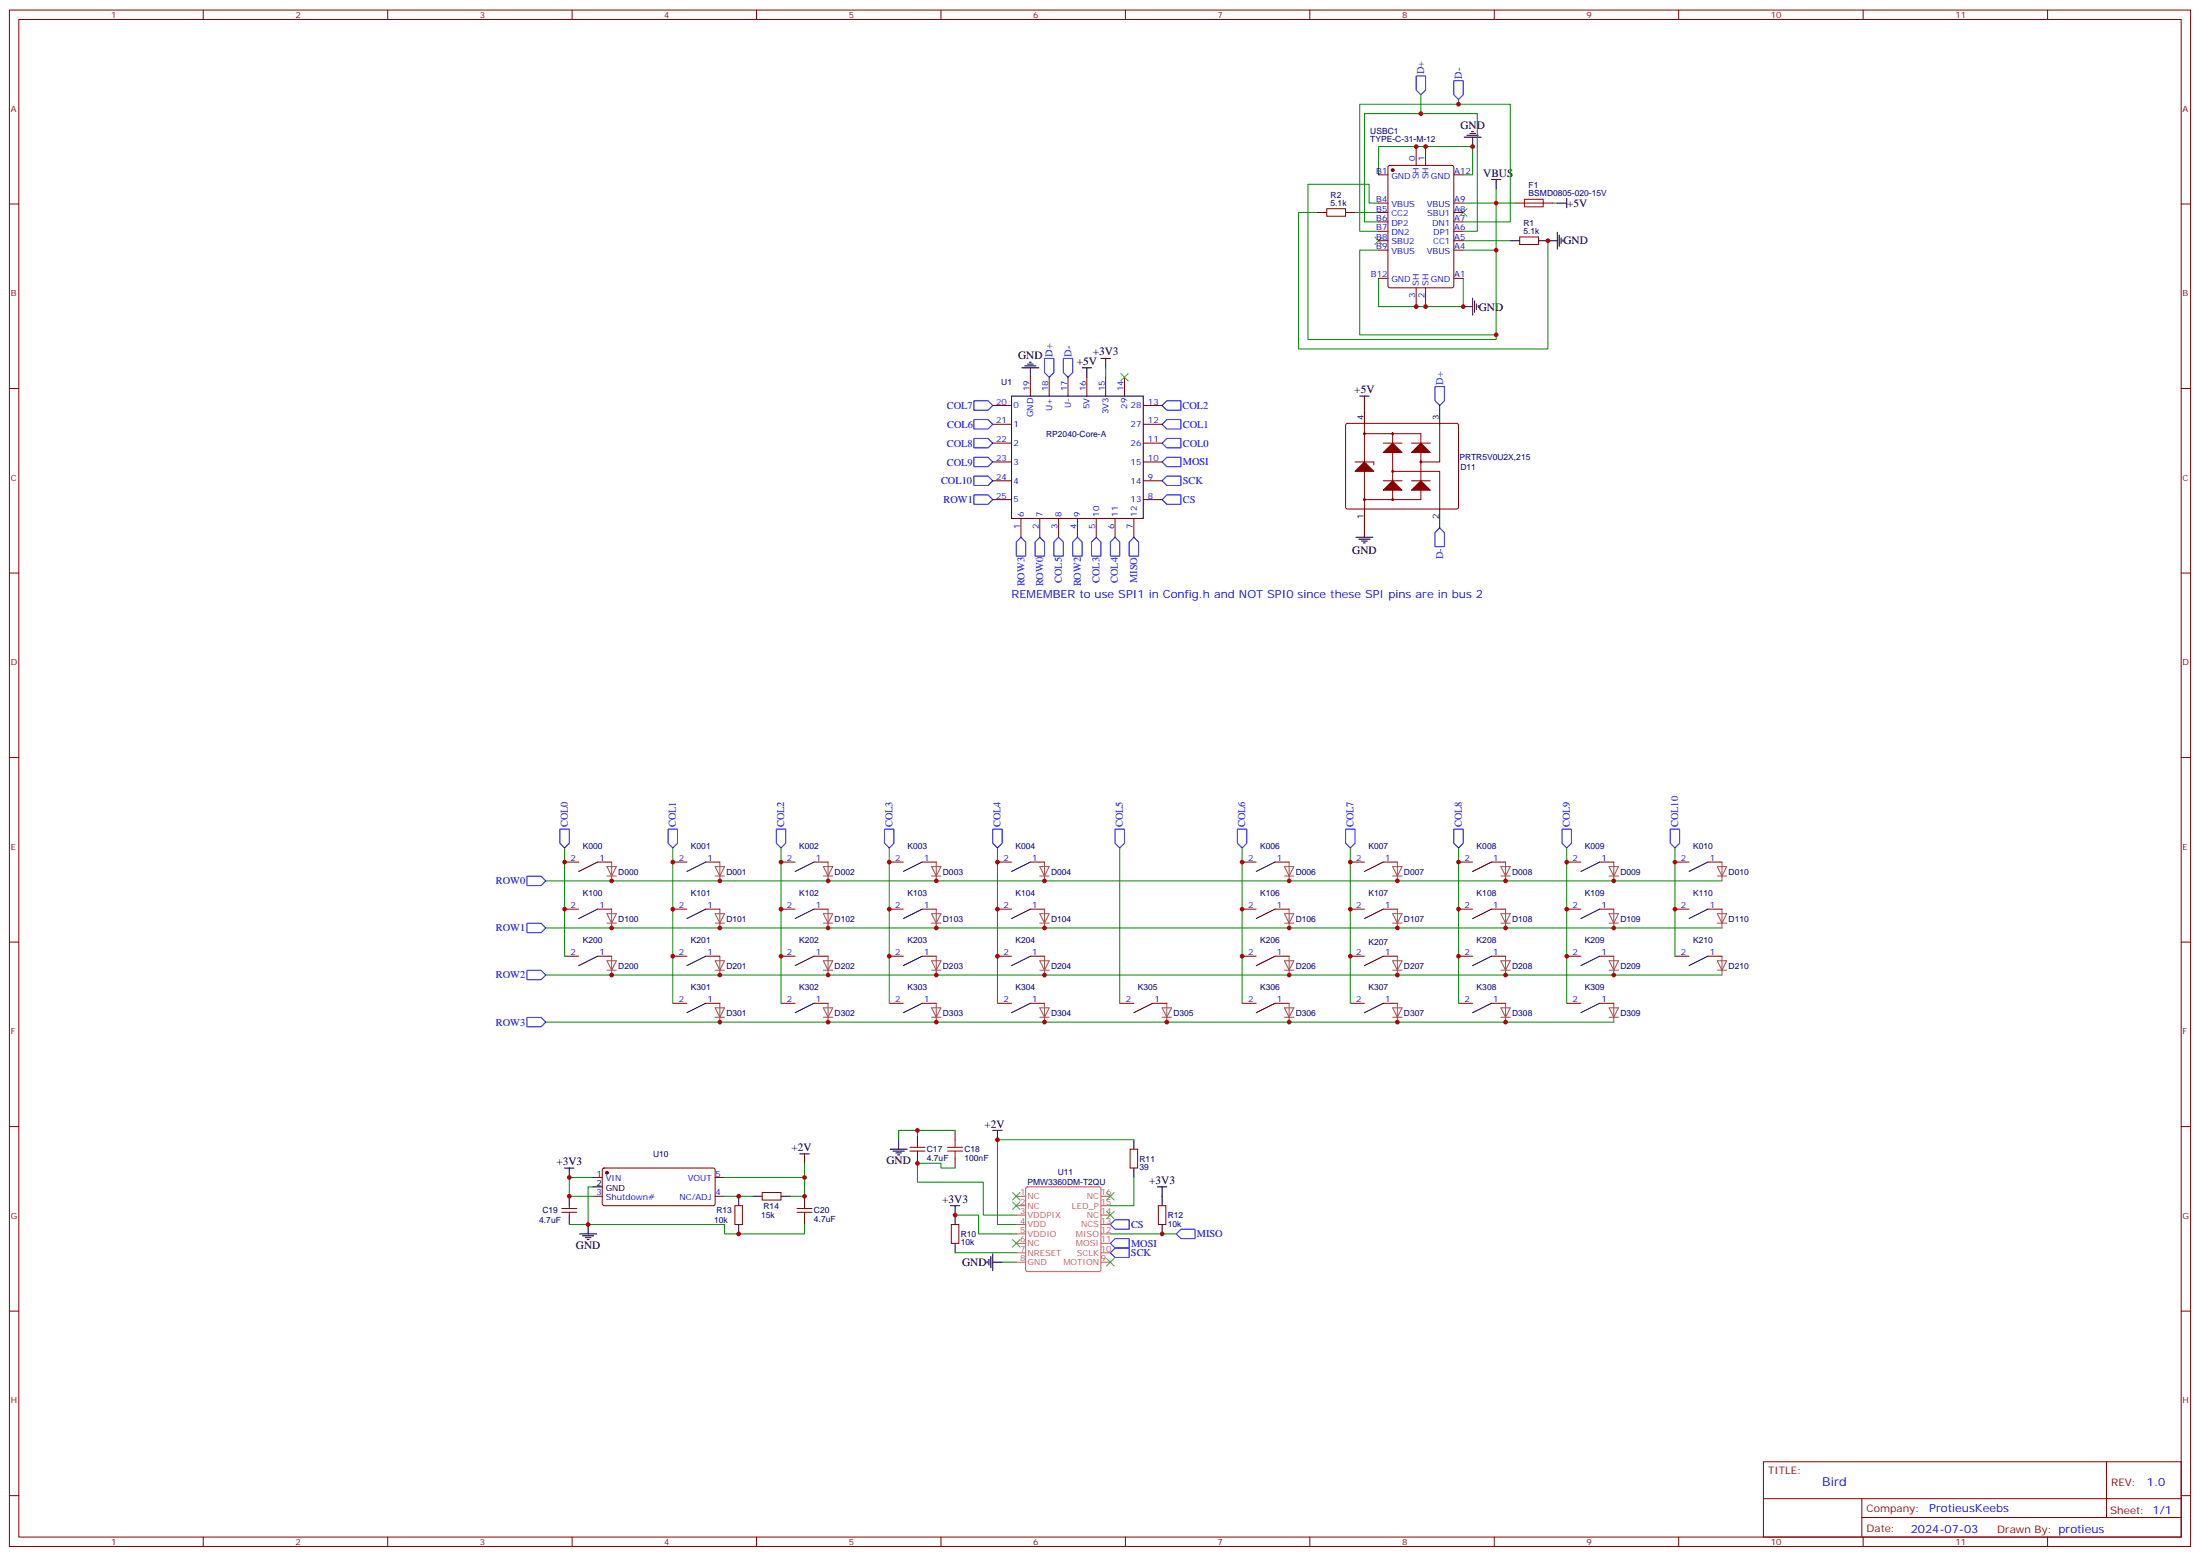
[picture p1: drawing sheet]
<svg xmlns="http://www.w3.org/2000/svg" width="825mm" height="583mm" viewBox="0 0 825 583" stroke-linecap="round" stroke-linejoin="round" font-family="sans-serif">
<g fill="none" stroke="#870000" stroke-width=".37">
<path d="M3.5 3.8h817.8v575.7h-817.8zM7.1 7.3h810.6v568.7h-810.6zM76.2 3.8v3.5M145.3 3.8v3.5M214.5 3.8v3.5M283.6 3.8v3.5M352.8 3.8v3.5M421.9 3.8v3.5M491.1 3.8v3.5M560.2 3.8v3.5M629.4 3.8v3.5M698.5 3.8v3.5"/>
<path d="M767.6 3.8v3.5M3.5 76.4h3.6M817.7 76.4h3.6M3.5 145.6h3.6M817.7 145.6h3.6M3.5 214.7h3.6M817.7 214.7h3.6M3.5 283.9h3.6M817.7 283.9h3.6M3.5 353h3.6M817.7 353h3.6M3.5 422.2h3.6"/>
<path d="M817.7 422.2h3.6M3.5 491.3h3.6M817.7 491.3h3.6M661.1 547.8h156.6v28.2h-156.6zM789.7 547.8v20.9M3.5 560.5h3.6M76.2 576v3.5M145.3 576v3.5M214.5 576v3.5M283.6 576v3.5M352.8 576v3.5M421.9 576v3.5"/>
<path d="M491.1 576v3.5M560.2 576v3.5M629.4 576v3.5M661.1 561.6h156.5M698 568.7h119.6M698 561.6v14.1M698.5 576v3.5M767.6 576v3.5M817.7 560.5h3.6"/>
</g>
<path d="M509.8 148.4h3.5M511.5 148.4v3.5M511.5 197.8v3.5M508.4 201.3h6.3M509.4 202h4.2M510.5 202.7h2.1M511.2 203.4h.7" fill="none" stroke="#000" stroke-width=".37"/>
<path d="M538 144.9h3.5v5.3l-1.7 1.7-1.8-1.7zM539.8 197.8l1.7 1.8v5.3h-3.5v-5.3z" fill="none" stroke="#00f" stroke-width=".37"/>
<path d="M504.7 158.9l.5-.3h40.9l.5 .3 .2 .4v30.7l-.2 .5-.5 .2h-40.9l-.5-.2-.2-.5v-30.7z" fill="#fff" stroke="#870000" stroke-width=".37"/>
<g fill="none" stroke="#000" stroke-width=".37">
<path d="M548.9 51.4h6.4M550 50.7h4.2M551 50h2.2M551.7 49.3h.7M552.1 51.4v3.5M493.9 79.6h3.5M504.5 79.6h3.5M559.2 67.3h3.5M560.9 67.3v3.5M583.8 76.1h3.6M587.4 74.3v3.6M566.2 90.2h3.5"/>
<path d="M576.8 90.2h7M583.8 87v6.4M584.6 88.1v4.2M585.3 89.1v2.2M586 89.9v.7M548.6 114.9h3.5M552.1 111.7v6.4M552.8 112.8v4.2M553.5 113.8v2.2M554.2 114.5v.8M383.1 137.8h6.4M384.2 137.1h4.2"/>
<path d="M385.2 136.4h2.1M385.9 135.7h.7M386.3 137.8v3.6M405.7 137.8h3.5M407.5 137.8v3.6M412.7 134.3h3.6M414.5 134.3v3.5M379.2 148.4h49.4v45.9h-49.4zM511.5 151.9v7.1M539.8 151.9v7.1M511.5 190.7v7.1M539.8 190.7v7.1"/>
<path d="M224 323l-7 3.6M264.6 323l-7.1 3.6M305.2 323l-7.1 3.6M345.7 323l-7 3.6M386.3 323l-7.1 3.6M478 323l-7 3.6M518.6 323l-7.1 3.6M559.2 323l-7.1 3.6M599.7 323l-7 3.6M640.3 323l-7.1 3.6M224 340.7l-7 3.5M224 358.3l-7 3.5"/>
<path d="M264.6 340.7l-7.1 3.5M264.6 358.3l-7.1 3.5M305.2 340.7l-7.1 3.5M305.2 358.3l-7.1 3.5M345.7 340.7l-7 3.5M345.7 358.3l-7 3.5M386.3 340.7l-7.1 3.5M386.3 358.3l-7.1 3.5M478 340.7l-7 3.5M478 358.3l-7 3.5M518.6 340.7l-7.1 3.5M518.6 358.3l-7.1 3.5"/>
<path d="M559.2 340.7l-7.1 3.5M559.2 358.3l-7.1 3.5M599.7 340.7l-7 3.5M599.7 358.3l-7 3.5M640.3 340.7l-7.1 3.5M640.3 358.3l-7.1 3.5M264.6 376l-7.1 3.5M305.2 376l-7.1 3.5M345.7 376l-7 3.5M386.3 376l-7.1 3.5M432.2 376l-7.1 3.5M478 376l-7 3.5"/>
<path d="M518.6 376l-7.1 3.5M559.2 376l-7.1 3.5M599.7 376l-7 3.5M211.7 437.7h3.5M213.4 437.7v3.5M299.9 432.4h3.5M301.6 432.4v3.5M333.7 430.6h6.4M334.8 431.3h4.2M335.8 432h2.2M336.5 432.8h.8M336.9 427.1v3.5"/>
<path d="M344 425.3v3.6M344 432.4v3.5M372.2 423.6h3.5M373.9 423.6v3.5M425.1 427.1v3.5M425.1 437.7v3.5M213.4 448.3v3.5M213.4 455.3v3.6M220.5 458.9v3.5M222.2 444.7h3.6M276.9 448.3v3.5M276.9 458.9v3.5"/>
<path d="M282.2 448.3h3.6M292.8 448.3h3.5M301.6 448.3v3.5M301.6 455.3v3.6M356.3 451.8h3.5M358.1 451.8v7.1M433.9 444.7h3.5M435.7 444.7v7.1M435.7 458.9v3.5M217.3 462.4h6.4M218.4 463.1h4.2M219.4 463.8h2.1"/>
<path d="M220.1 464.5h.7M358.1 465.9v3.5M370.1 472.6v.7M370.8 471.9v2.1M371.5 470.9v4.2M372.2 473h3.5M372.2 469.8v6.3"/>
</g>
<g fill="#870000" stroke="#870000" stroke-width=".37">
<path d="M508 176.6l3.5-3.5 3.6 3.5z"/>
<path d="M518.6 183.7l3.5-3.5 3.5 3.5z"/>
<path d="M518.6 169.6l3.5-3.5 3.5 3.5z"/>
<path d="M532.7 180.2l3.5 3.5h-7z"/>
<path d="M532.7 166.1l3.5 3.5h-7z"/>
<circle cx="522.1" cy="63.7" r=".53"/>
<circle cx="227.5" cy="439.5" r=".53"/>
</g>
<g fill="none" stroke="#870000" stroke-width=".37">
<path d="M530.9 54.9v7.1M534.5 54.9v7.1M497.4 78.2h7.1v2.8h-7.1zM516.8 76.1h3.5M516.8 65.5h3.5M516.8 79.6h3.5M520.6 62.2l.5-.2h23.2l.7 .4v44.7l-.4 .7h-23.5l-.7-.4-.1-44.7zM545 76.1h3.6M545 65.5h3.6M545 79.6h3.6M568 76.1h14.1M516.8 83.1h3.5"/>
<path d="M516.8 86.7h3.5M516.8 90.2h3.5M516.8 93.7h3.5M545 83.1h3.6M545 86.7h3.6M545 90.2h3.6M545 93.7h3.6M569.7 88.8h7.1v2.8h-7.1zM516.8 104.3h3.5M530.9 107.8v7.1M534.5 107.8v7.1M545 104.3h3.6"/>
<path d="M372.2 159h7M372.2 151.9h7M386.3 141.4v7M393.3 141.4v7M400.4 141.4v7M407.5 141.4v7M414.5 141.4v7M421.6 141.4v7M428.6 159h7.1M428.6 151.9h7.1M511.5 159v31.7M539.8 159v14.1h-7.1"/>
<path d="M372.2 173.1h7M372.2 166.1h7M428.6 173.1h7.1M428.6 166.1h7.1M508 173.1h7.1v1.1M511.5 162.5h21.2v24.7h-21.2M518.6 166.1h7M522.1 176.6h17.7v14.1M522.1 162.5v24.7M529.2 166.1h7M372.2 180.2h7M372.2 187.2h7"/>
<path d="M382.8 194.3v7M389.8 194.3v7M396.9 194.3v7M403.9 194.3v7M411 194.3v7M418 194.3v7M425.1 194.3v7M428.6 180.2h7.1M428.6 187.2h7.1M518.6 180.2h7M529.2 180.2h7M211.7 323h5.3"/>
<path d="M224 323h5.3M252.2 323h5.3M264.6 323h5.3M292.8 323h5.3M305.2 323h5.2M333.4 323h5.3M345.7 323h5.3M373.9 323h5.3M386.3 323h5.3M465.7 323h5.3M478 323h5.3M506.2 323h5.3"/>
<path d="M518.6 323h5.3M546.8 323h5.3M559.2 323h5.2M587.4 323h5.3M599.7 323h5.3M627.9 323h5.3M640.3 323h5.3M211.7 340.7h5.3M211.7 358.3h5.3M224 340.7h5.3M224 358.3h5.3M252.2 340.7h5.3"/>
<path d="M252.2 358.3h5.3M264.6 340.7h5.3M264.6 358.3h5.3M292.8 340.7h5.3M292.8 358.3h5.3M305.2 340.7h5.2M305.2 358.3h5.2M333.4 340.7h5.3M333.4 358.3h5.3M345.7 340.7h5.3M345.7 358.3h5.3M373.9 340.7h5.3"/>
<path d="M373.9 358.3h5.3M386.3 340.7h5.3M386.3 358.3h5.3M465.7 340.7h5.3M465.7 358.3h5.3M478 340.7h5.3M478 358.3h5.3M506.2 340.7h5.3M506.2 358.3h5.3M518.6 340.7h5.3M518.6 358.3h5.3M546.8 340.7h5.3"/>
<path d="M546.8 358.3h5.3M559.2 340.7h5.2M559.2 358.3h5.2M587.4 340.7h5.3M587.4 358.3h5.3M599.7 340.7h5.3M599.7 358.3h5.3M627.9 340.7h5.3M627.9 358.3h5.3M640.3 340.7h5.3M640.3 358.3h5.3M252.2 376h5.3"/>
<path d="M264.6 376h5.3M292.8 376h5.3M305.2 376h5.2M333.4 376h5.3M345.7 376h5.3M373.9 376h5.3M386.3 376h5.3M419.8 376h5.3M432.2 376h5.2M465.7 376h5.3M478 376h5.3M506.2 376h5.3"/>
<path d="M518.6 376h5.3M546.8 376h5.3M559.2 376h5.2M587.4 376h5.3M599.7 376h5.3M226 437.9l.5-.2h41.2l.4 .7-.1 13-.6 .4-41.2-.1-.4-.6v-12.7zM341.1 431.3h5.7M341.1 429.9h5.7M344 428.9v1M344 431.3v1.1M358.1 423.6v3.5M358.1 434.2v3.5"/>
<path d="M423.7 430.6h2.8v7.1h-2.8zM210.6 454.3h5.7M210.6 452.9h5.7M213.4 451.8v1.1M213.4 454.3v1M222.2 441.2h3.6M222.2 448.3h3.6M268.1 441.2h3.5M268.1 448.3h3.5M275.5 451.8h2.8v7.1h-2.8zM285.8 446.9h7v2.8h-7zM298.8 454.3h5.6"/>
<path d="M298.8 452.9h5.6M301.6 451.8v1.1M301.6 454.3v1M356.7 458.9h2.8v7h-2.8zM434.3 451.8h2.8v7.1h-2.8z"/>
<circle cx="511.5" cy="162.5" r=".35"/>
<circle cx="522.1" cy="176.6" r=".35"/>
<circle cx="522.1" cy="162.5" r=".35"/>
<circle cx="532.7" cy="173.1" r=".35"/>
<circle cx="511.5" cy="187.2" r=".35"/>
<circle cx="522.1" cy="187.2" r=".35"/>
</g>
<g fill="none" stroke="#008700" stroke-width=".37">
<path d="M532.7 35.5v7.1M546.8 37.3v1.8M493.9 79.6h-7.1v51.2h93.5v-40.6M508 79.6h8.8M516.8 76.1h-3.5v-7.1h-22.9v58.2h70.5v-1.7M516.8 65.5v-10.6h35.3v10.6h-3.5M548.6 76.1h19.4M560.9 70.8v22.9h-12.3M582.1 76.1h1.7M516.8 93.7h-7v31.8h51.1v-31.8M516.8 83.1h-5.3v-40.5h42.4v44.1h-5.3M548.6 83.1h17.6v-44h-56.4v47.6h7"/>
<path d="M548.6 90.2h17.6M516.8 104.3v10.6h31.8v-10.6M414.5 137.8v3.6M211.7 317.7v40.6M252.2 317.7v58.3M292.8 317.7v58.3M333.4 317.7v58.3M373.9 317.7v58.3M419.8 317.7v58.3M465.7 317.7v58.3M506.2 317.7v58.3M546.8 317.7v58.3"/>
<path d="M587.4 317.7v58.3M627.9 317.7v40.6M204.6 330.1h441M204.6 347.7h441M204.6 365.4h441M204.6 383h400.4M301.6 435.9v5.3M344 423.6h-7.1v3.5M358.1 437.7h-5.3v-1.8h-8.8v7.1h24.7v12.3h12.3M358.1 423.6h-14.1v1.7M425.1 427.1h-51.2v31.8h7.1M220.5 458.9h51.1v3.5h30v-3.5"/>
<path d="M222.2 441.2h-8.8v7.1h8.8M222.2 444.7h-1.7v14.2h-7.1M271.6 448.3h10.6M271.6 441.2h30v7.1h-5.3M358.1 455.3h8.8v7.1h14.1M425.1 441.2v10.6h-8.8M358.1 469.4h22.9M375.7 473h5.3M416.3 462.4h24.7"/>
</g>
<g fill="none" stroke="#00f" stroke-width=".37">
<path d="M530.9 28.5h3.6v5.3l-1.8 1.7-1.8-1.7zM545 30.2h3.6v5.3l-1.8 1.8-1.8-1.8zM391.6 134.3h3.5v5.3l-1.8 1.8-1.7-1.8zM398.6 134.3h3.6v5.3l-1.8 1.8-1.8-1.8zM365.1 150.2h5.3l1.8 1.7-1.8 1.8h-5.3zM365.1 157.2h5.3l1.8 1.8-1.8 1.8h-5.3zM435.7 159l1.7-1.8h5.3v3.6h-5.3zM435.7 151.9l1.7-1.7h5.3v3.5h-5.3zM365.1 178.4h5.3l1.8 1.8-1.8 1.7h-5.3zM365.1 171.3h5.3l1.8 1.8-1.8 1.8h-5.3zM365.1 164.3h5.3l1.8 1.8-1.8 1.7h-5.3zM435.7 173.1l1.7-1.8h5.3v3.6h-5.3z"/>
<path d="M437.4 164.3h5.3v3.5h-5.3l-1.7-1.7zM437.4 178.4h5.3v3.5h-5.3l-1.7-1.7zM365.1 185.5h5.3l1.8 1.7-1.8 1.8h-5.3zM435.7 187.2l1.7-1.7h5.3v3.5h-5.3zM381 203.1l1.8-1.8 1.7 1.8v5.3h-3.5zM389.8 201.3l1.8 1.8v5.3h-3.5v-5.3zM396.9 201.3l1.7 1.8v5.3h-3.5v-5.3zM402.2 203.1l1.7-1.8 1.8 1.8v5.3h-3.5zM411 201.3l1.7 1.8v5.3h-3.5v-5.3zM416.3 203.1l1.7-1.8 1.8 1.8v5.3h-3.5zM425.1 201.3l1.8 1.8v5.3h-3.6v-5.3zM209.9 310.7h3.5v5.3l-1.7 1.7-1.8-1.7z"/>
<path d="M250.5 310.7h3.5v5.3l-1.8 1.7-1.7-1.7zM291 310.7h3.6v5.3l-1.8 1.7-1.8-1.7zM331.6 310.7h3.5v5.3l-1.7 1.7-1.8-1.7zM372.2 310.7h3.5v5.3l-1.8 1.7-1.7-1.7zM418 310.7h3.6v5.3l-1.8 1.7-1.8-1.7zM463.9 310.7h3.5v5.3l-1.7 1.7-1.8-1.7zM504.5 310.7h3.5v5.3l-1.8 1.7-1.7-1.7zM545 310.7h3.6v5.3l-1.8 1.7-1.8-1.7zM585.6 310.7h3.5v5.3l-1.7 1.7-1.8-1.7zM626.2 310.7h3.5v5.3l-1.8 1.7-1.7-1.7zM197.6 328.3h5.2l1.8 1.8-1.8 1.8h-5.2zM197.6 346h5.2l1.8 1.7-1.8 1.8h-5.2z"/>
<path d="M197.6 363.6h5.2l1.8 1.8-1.8 1.7h-5.2zM197.6 381.2h5.2l1.8 1.8-1.8 1.8h-5.2zM416.3 458.9l1.7-1.8h5.3v3.5h-5.3zM416.3 469.4l1.7-1.7h5.3v3.5h-5.3zM416.3 465.9l1.7-1.8h5.3v3.6h-5.3zM441 462.4l1.7-1.8h5.3v3.5h-5.3z"/>
</g>
<g fill="none" stroke="#3c3" stroke-width=".37">
<path d="M547.2 78.2l2.8 2.8M550 78.2l-2.8 2.8M515.4 88.8l2.8 2.8M518.2 88.8l-2.8 2.8M420.2 139.9l2.8 2.9M423 139.9l-2.8 2.9M379.6 446.9l2.8 2.8M379.6 450.4l2.8 2.8M382.4 446.9l-2.8 2.8M382.4 450.4l-2.8 2.8M414.9 453.9l2.8 2.8M414.9 446.9l2.8 2.8"/>
<path d="M417.7 453.9l-2.8 2.8M417.7 446.9l-2.8 2.8M379.6 464.5l2.8 2.8M382.4 464.5l-2.8 2.8M414.9 471.6l2.8 2.8M417.7 471.6l-2.8 2.8"/>
</g>
<path d="M571.5 74.7h7.1v2.8h-7.1zM355.2 431.3h5.7M355.2 429.9h5.7M358.1 427.1v2.8M358.1 431.3v2.9" fill="none" stroke="#a10000" stroke-width=".37"/>
<g fill="none" stroke="#d64f54" stroke-width=".37">
<path d="M381 448.3h3.5M381 451.8h3.5M381 455.3h3.5M381 458.9h3.5M384.8 445l.4-.3h26.8l.5 .3 .2 .5v30.3l-.2 .5-.5 .2h-26.8l-.5-.2-.2-.5v-30.3zM412.7 448.3h3.6M412.7 451.8h3.6M412.7 455.3h3.6M412.7 458.9h3.6M381 462.4h3.5M381 465.9h3.5M381 469.4h3.5"/>
<path d="M381 473h3.5M412.7 462.4h3.6M412.7 465.9h3.6M412.7 469.4h3.6M412.7 473h3.6"/>
</g>
<g fill="none" stroke="#a64a4a" stroke-width=".37">
<path d="M227.5 328.3h3.6M227.5 324.7h3.6l-1.8 3.6zM229.3 323v3.5M229.3 326.6v3.5M268.1 328.3h3.5M268.1 324.7h3.5l-1.7 3.6zM269.9 323v3.5M269.9 326.6v3.5M308.7 328.3h3.5M308.7 324.7h3.5l-1.8 3.6zM310.4 323v3.5M310.4 326.6v3.5"/>
<path d="M349.2 328.3h3.6M349.2 324.7h3.6l-1.8 3.6zM351 323v3.5M351 326.6v3.5M389.8 328.3h3.5M389.8 324.7h3.5l-1.7 3.6zM391.6 323v3.5M391.6 326.6v3.5M481.5 328.3h3.6M481.5 324.7h3.6l-1.8 3.6zM483.3 323v3.5M483.3 326.6v3.5"/>
<path d="M522.1 328.3h3.5M522.1 324.7h3.5l-1.7 3.6zM523.9 323v3.5M523.9 326.6v3.5M562.7 328.3h3.5M562.7 324.7h3.5l-1.8 3.6zM564.4 323v3.5M564.4 326.6v3.5M603.2 324.7h3.6l-1.8 3.6zM603.2 328.3h3.6M605 323v3.5M605 326.6v3.5"/>
<path d="M643.8 328.3h3.5M643.8 324.7h3.5l-1.7 3.6zM645.6 323v3.5M645.6 326.6v3.5M227.5 342.4h3.6l-1.8 3.5zM227.5 345.9h3.6M229.3 340.7v3.4M229.3 344.3v3.4M229.3 358.3v3.5M268.1 345.9h3.5M268.1 342.4h3.5l-1.7 3.5zM269.9 340.7v3.4"/>
<path d="M269.9 344.3v3.4M269.9 358.3v3.5M308.7 345.9h3.5M308.7 342.4h3.5l-1.8 3.5zM310.4 340.7v3.4M310.4 344.3v3.4M310.4 358.3v3.5M349.2 345.9h3.6M349.2 342.4h3.6l-1.8 3.5zM351 340.7v3.4M351 344.3v3.4M351 358.3v3.5"/>
<path d="M389.8 345.9h3.5M389.8 342.4h3.5l-1.7 3.5zM391.6 340.7v3.4M391.6 344.3v3.4M391.6 358.3v3.5M481.5 345.9h3.6M481.5 342.4h3.6l-1.8 3.5zM483.3 340.7v3.4M483.3 344.3v3.4M483.3 358.3v3.5M522.1 345.9h3.5M522.1 342.4h3.5l-1.7 3.5z"/>
<path d="M523.9 340.7v3.4M523.9 344.3v3.4M523.9 358.3v3.5M562.7 345.9h3.5M562.7 342.4h3.5l-1.8 3.5zM564.4 340.7v3.4M564.4 344.3v3.4M564.4 358.3v3.5M603.2 345.9h3.6M603.2 342.4h3.6l-1.8 3.5zM605 340.7v3.4M605 344.3v3.4"/>
<path d="M605 358.3v3.5M643.8 345.9h3.5M643.8 342.4h3.5l-1.7 3.5zM645.6 340.7v3.4M645.6 344.3v3.4M645.6 358.3v3.5M227.5 360h3.6l-1.8 3.6zM227.5 363.6h3.6M229.3 361.9v3.5M268.1 377.7h3.5l-1.7 3.5zM268.1 363.6h3.5M268.1 360h3.5l-1.7 3.6z"/>
<path d="M269.9 361.9v3.5M269.9 376v3.4M269.9 379.5v3.5M308.7 377.7h3.5l-1.8 3.5zM308.7 363.6h3.5M308.7 360h3.5l-1.8 3.6zM310.4 361.9v3.5M310.4 376v3.4M310.4 379.5v3.5M349.2 377.7h3.6l-1.8 3.5zM349.2 363.6h3.6M349.2 360h3.6l-1.8 3.6z"/>
<path d="M351 361.9v3.5M351 376v3.4M351 379.5v3.5M389.8 377.7h3.5l-1.7 3.5zM389.8 363.6h3.5M389.8 360h3.5l-1.7 3.6zM391.6 361.9v3.5M391.6 376v3.4M391.6 379.5v3.5M435.7 377.7h3.5l-1.8 3.5zM437.4 376v3.4M437.4 379.5v3.5"/>
<path d="M481.5 377.7h3.6l-1.8 3.5zM481.5 363.6h3.6M481.5 360h3.6l-1.8 3.6zM483.3 361.9v3.5M483.3 376v3.4M483.3 379.5v3.5M522.1 377.7h3.5l-1.7 3.5zM522.1 363.6h3.5M522.1 360h3.5l-1.7 3.6zM523.9 361.9v3.5M523.9 376v3.4M523.9 379.5v3.5"/>
<path d="M562.7 377.7h3.5l-1.8 3.5zM562.7 363.6h3.5M562.7 360h3.5l-1.8 3.6zM564.4 361.9v3.5M564.4 376v3.4M564.4 379.5v3.5M603.2 377.7h3.6l-1.8 3.5zM603.2 363.6h3.6M603.2 360h3.6l-1.8 3.6zM605 361.9v3.5M605 376v3.4M605 379.5v3.5"/>
<path d="M643.8 363.6h3.5M643.8 360h3.5l-1.7 3.6zM645.6 361.9v3.5M268.1 381.2h3.5M308.7 381.2h3.5M349.2 381.2h3.6M389.8 381.2h3.5M435.7 381.2h3.5M481.5 381.2h3.6M522.1 381.2h3.5M562.7 381.2h3.5M603.2 381.2h3.6"/>
</g>
<g fill="#c00">
<circle cx="580.3" cy="90.2" r=".88"/>
<circle cx="534.5" cy="114.9" r=".88"/>
<circle cx="548.6" cy="114.9" r=".88"/>
<circle cx="530.9" cy="114.9" r=".88"/>
<circle cx="560.9" cy="125.5" r=".88"/>
<circle cx="560.9" cy="93.7" r=".88"/>
<circle cx="530.9" cy="54.9" r=".88"/>
<circle cx="552.1" cy="54.9" r=".88"/>
<circle cx="534.5" cy="54.9" r=".88"/>
<circle cx="560.9" cy="76.1" r=".88"/>
<circle cx="546.8" cy="39.1" r=".88"/>
<circle cx="532.7" cy="42.6" r=".88"/>
<circle cx="435.7" cy="462.4" r=".88"/>
<circle cx="358.1" cy="455.3" r=".88"/>
<circle cx="373.9" cy="427.1" r=".88"/>
<circle cx="344" cy="435.9" r=".88"/>
<circle cx="344" cy="423.6" r=".88"/>
<circle cx="213.4" cy="448.3" r=".88"/>
<circle cx="213.4" cy="441.2" r=".88"/>
<circle cx="220.5" cy="458.9" r=".88"/>
<circle cx="276.9" cy="462.4" r=".88"/>
<circle cx="276.9" cy="448.3" r=".88"/>
<circle cx="301.6" cy="448.3" r=".88"/>
<circle cx="301.6" cy="441.2" r=".88"/>
<circle cx="211.7" cy="323" r=".88"/>
<circle cx="211.7" cy="340.7" r=".88"/>
<circle cx="252.2" cy="323" r=".88"/>
<circle cx="252.2" cy="340.7" r=".88"/>
<circle cx="252.2" cy="358.3" r=".88"/>
<circle cx="292.8" cy="323" r=".88"/>
<circle cx="292.8" cy="340.7" r=".88"/>
<circle cx="292.8" cy="358.3" r=".88"/>
<circle cx="333.4" cy="323" r=".88"/>
<circle cx="333.4" cy="340.7" r=".88"/>
<circle cx="333.4" cy="358.3" r=".88"/>
<circle cx="373.9" cy="323" r=".88"/>
<circle cx="373.9" cy="340.7" r=".88"/>
<circle cx="373.9" cy="358.3" r=".88"/>
<circle cx="465.7" cy="323" r=".88"/>
<circle cx="465.7" cy="340.7" r=".88"/>
<circle cx="465.7" cy="358.3" r=".88"/>
<circle cx="506.2" cy="323" r=".88"/>
<circle cx="506.2" cy="340.7" r=".88"/>
<circle cx="506.2" cy="358.3" r=".88"/>
<circle cx="546.8" cy="323" r=".88"/>
<circle cx="546.8" cy="340.7" r=".88"/>
<circle cx="546.8" cy="358.3" r=".88"/>
<circle cx="587.4" cy="323" r=".88"/>
<circle cx="587.4" cy="340.7" r=".88"/>
<circle cx="587.4" cy="358.3" r=".88"/>
<circle cx="627.9" cy="323" r=".88"/>
<circle cx="627.9" cy="340.7" r=".88"/>
<circle cx="605" cy="330.1" r=".88"/>
<circle cx="523.9" cy="330.1" r=".88"/>
<circle cx="564.4" cy="330.1" r=".88"/>
<circle cx="391.6" cy="330.1" r=".88"/>
<circle cx="483.3" cy="330.1" r=".88"/>
<circle cx="310.4" cy="330.1" r=".88"/>
<circle cx="351" cy="330.1" r=".88"/>
<circle cx="269.9" cy="330.1" r=".88"/>
<circle cx="229.3" cy="330.1" r=".88"/>
<circle cx="229.3" cy="347.7" r=".88"/>
<circle cx="269.9" cy="347.7" r=".88"/>
<circle cx="310.4" cy="347.7" r=".88"/>
<circle cx="483.3" cy="347.7" r=".88"/>
<circle cx="391.6" cy="347.7" r=".88"/>
<circle cx="564.4" cy="347.7" r=".88"/>
<circle cx="523.9" cy="347.7" r=".88"/>
<circle cx="605" cy="347.7" r=".88"/>
<circle cx="351" cy="347.7" r=".88"/>
<circle cx="229.3" cy="365.4" r=".88"/>
<circle cx="269.9" cy="365.4" r=".88"/>
<circle cx="310.4" cy="365.4" r=".88"/>
<circle cx="483.3" cy="365.4" r=".88"/>
<circle cx="391.6" cy="365.4" r=".88"/>
<circle cx="564.4" cy="365.4" r=".88"/>
<circle cx="523.9" cy="365.4" r=".88"/>
<circle cx="605" cy="365.4" r=".88"/>
<circle cx="351" cy="365.4" r=".88"/>
<circle cx="564.4" cy="383" r=".88"/>
<circle cx="483.3" cy="383" r=".88"/>
<circle cx="310.4" cy="383" r=".88"/>
<circle cx="391.6" cy="383" r=".88"/>
<circle cx="269.9" cy="383" r=".88"/>
<circle cx="351" cy="383" r=".88"/>
<circle cx="523.9" cy="383" r=".88"/>
<circle cx="437.4" cy="383" r=".88"/>
</g>
<text font-size="4.6" fill="#00f" x="683.2" y="556.8">Bird</text>
<g font-size="4.2">
<text x="547.5" y="48.3">GND</text>
<text x="556.1" y="66.2">VBUS</text>
<text x="587.6" y="77.6">+5V</text>
<text x="586.1" y="91.6">GND</text>
<text x="554.4" y="116.4">GND</text>
<text x="381.7" y="134.7">GND</text>
<text x="403.7" y="136.8">+5V</text>
<text x="409.7" y="133.2">+3V3</text>
<text x="507.7" y="147.4">+5V</text>
<text x="506.9" y="207.4">GND</text>
<text x="369.1" y="422.5">+2V</text>
<text x="296.8" y="431.3">+2V</text>
<text x="208.6" y="436.6">+3V3</text>
<text x="332.3" y="436.3">GND</text>
<text x="430.8" y="443.7">+3V3</text>
<text x="353.2" y="450.7">+3V3</text>
<text x="215.9" y="468">GND</text>
<text x="360.7" y="474.4">GND</text>
</g>
<g font-size="4.2" fill="#00f">
<text x="379.2" y="224.3">REMEMBER to use SPI1 in Config.h and NOT SPI0 since these SPI pins are in bus 2</text>
<text x="804.9" y="557">1.0</text>
<text x="723.3" y="566.6">ProtieusKeebs</text>
<text x="716.4" y="574.4">2024-07-03</text>
</g>
<g font-size="3.9" fill="#00f">
<text x="534" y="27.8" transform="rotate(-90 534 27.8)">D+</text>
<text x="548.1" y="29.5" transform="rotate(-90 548.1 29.5)">D-</text>
<text x="394.6" y="133.6" transform="rotate(-90 394.6 133.6)">D+</text>
<text x="401.7" y="133.6" transform="rotate(-90 401.7 133.6)">D-</text>
<text x="541" y="144.2" transform="rotate(-90 541 144.2)">D+</text>
<text x="355" y="153.3">COL7</text>
<text x="443.3" y="153.2">COL2</text>
<text x="355.1" y="160.3">COL6</text>
<text x="443.4" y="160.4">COL1</text>
<text x="355" y="167.4">COL8</text>
<text x="443.4" y="167.4">COL0</text>
<text x="355" y="174.5">COL9</text>
<text x="443.4" y="174.2">MOSI</text>
<text x="352.8" y="181.4">COL10</text>
<text x="443.4" y="181.2">SCK</text>
<text x="353.8" y="188.5">ROW1</text>
<text x="443.4" y="188.4">CS</text>
<text x="541" y="209.5" transform="rotate(-90 541 209.5)">D-</text>
<text x="384" y="219.7" transform="rotate(-90 384 219.7)">ROW3</text>
<text x="391.1" y="219.8" transform="rotate(-90 391.1 219.8)">ROW0</text>
<text x="398" y="218.5" transform="rotate(-90 398 218.5)">COL5</text>
<text x="405.2" y="219.7" transform="rotate(-90 405.2 219.7)">ROW2</text>
<text x="412.2" y="218.5" transform="rotate(-90 412.2 218.5)">COL3</text>
<text x="419.1" y="218.5" transform="rotate(-90 419.1 218.5)">COL4</text>
<text x="426.4" y="218.5" transform="rotate(-90 426.4 218.5)">MISO</text>
<text x="212.9" y="310" transform="rotate(-90 212.9 310)">COL0</text>
<text x="253.4" y="310" transform="rotate(-90 253.4 310)">COL1</text>
<text x="294" y="310" transform="rotate(-90 294 310)">COL2</text>
<text x="334.6" y="310" transform="rotate(-90 334.6 310)">COL3</text>
<text x="375.1" y="310" transform="rotate(-90 375.1 310)">COL4</text>
<text x="421" y="310" transform="rotate(-90 421 310)">COL5</text>
<text x="466.9" y="310" transform="rotate(-90 466.9 310)">COL6</text>
<text x="507.4" y="310" transform="rotate(-90 507.4 310)">COL7</text>
<text x="548" y="310" transform="rotate(-90 548 310)">COL8</text>
<text x="588.6" y="310" transform="rotate(-90 588.6 310)">COL9</text>
<text x="629.1" y="310" transform="rotate(-90 629.1 310)">COL10</text>
<text x="185.9" y="331.3">ROW0</text>
<text x="185.9" y="349">ROW1</text>
<text x="185.9" y="366.6">ROW2</text>
<text x="185.9" y="384.3">ROW3</text>
<text x="424" y="460.2">CS</text>
<text x="424" y="467.2">MOSI</text>
<text x="448.7" y="463.7">MISO</text>
<text x="424" y="470.7">SCK</text>
</g>
<g font-size="3.9" fill="#800">
<text x="662.9" y="552.3">TITLE:</text>
<text x="791.5" y="557">REV:</text>
<text x="699.8" y="566.5">Company:</text>
<text x="791.1" y="567.2">Sheet: 1/1</text>
<text x="699.8" y="574.2">Date:</text>
<text x="748.8" y="574.3">Drawn By: protieus</text>
</g>
<g font-size="3.2" fill="#800">
<text x="41.6" y="6.8">1</text>
<text x="110.8" y="6.8">2</text>
<text x="179.9" y="6.8">3</text>
<text x="249.1" y="6.8">4</text>
<text x="318.2" y="6.8">5</text>
<text x="387.3" y="6.8">6</text>
<text x="456.5" y="6.8">7</text>
<text x="525.6" y="6.8">8</text>
<text x="594.8" y="6.8">9</text>
<text x="663.9" y="6.8">10</text>
<text x="733.1" y="6.8">11</text>
<text x="4.1" y="41.9">A</text>
<text x="818.3" y="41.9">A</text>
<text x="4.1" y="111">B</text>
<text x="818.3" y="111">B</text>
<text x="4.1" y="180.2">C</text>
<text x="818.3" y="180.2">C</text>
<text x="4.1" y="249.3">D</text>
<text x="818.3" y="249.3">D</text>
<text x="4.1" y="318.5">E</text>
<text x="818.3" y="318.5">E</text>
<text x="4.1" y="387.6">F</text>
<text x="818.3" y="387.6">F</text>
<text x="4.1" y="456.7">G</text>
<text x="818.3" y="456.7">G</text>
<text x="4.1" y="525.9">H</text>
<text x="818.3" y="525.9">H</text>
<text x="41.6" y="579">1</text>
<text x="110.8" y="579">2</text>
<text x="179.9" y="579">3</text>
<text x="249.1" y="579">4</text>
<text x="318.2" y="579">5</text>
<text x="387.3" y="579">6</text>
<text x="456.5" y="579">7</text>
<text x="525.6" y="579">8</text>
<text x="594.8" y="579">9</text>
<text x="663.9" y="579">10</text>
<text x="733.1" y="579">11</text>
</g>
<g font-size="3.2" fill="#000080">
<text x="513.7" y="53.2">TYPE-C-31-M-12</text>
<text x="513.7" y="50.1">USBC1</text>
<text x="573.1" y="70.4">F1</text>
<text x="498.8" y="77.2">5.1k</text>
<text x="498.8" y="74.1">R2</text>
<text x="573.1" y="73.6">BSMD0805-020-15V</text>
<text x="571.2" y="87.7">5.1k</text>
<text x="571.2" y="84.7">R1</text>
<text x="375.4" y="144.3">U1</text>
<text x="392.2" y="163.7">RP2040-Core-A</text>
<text x="547.1" y="172.5">PRTR5V0U2X,215</text>
<text x="547.5" y="176">D11</text>
<text x="218.5" y="318.2">K000</text>
<text x="259" y="318.2">K001</text>
<text x="299.6" y="318.2">K002</text>
<text x="340.2" y="318.2">K003</text>
<text x="380.7" y="318.2">K004</text>
<text x="472.5" y="318.2">K006</text>
<text x="513" y="318.2">K007</text>
<text x="553.6" y="318.2">K008</text>
<text x="594.2" y="318.2">K009</text>
<text x="634.7" y="318.2">K010</text>
<text x="231.8" y="327.7">D000</text>
<text x="272.3" y="327.7">D001</text>
<text x="312.9" y="327.7">D002</text>
<text x="353.5" y="327.7">D003</text>
<text x="394.1" y="327.7">D004</text>
<text x="485.8" y="327.7">D006</text>
<text x="526.3" y="327.7">D007</text>
<text x="566.9" y="327.7">D008</text>
<text x="607.5" y="327.7">D009</text>
<text x="648.1" y="327.7">D010</text>
<text x="218.5" y="335.8">K100</text>
<text x="259" y="335.8">K101</text>
<text x="299.6" y="335.8">K102</text>
<text x="340.2" y="335.8">K103</text>
<text x="380.7" y="335.8">K104</text>
<text x="472.5" y="335.8">K106</text>
<text x="513" y="335.8">K107</text>
<text x="553.6" y="335.8">K108</text>
<text x="594.2" y="335.8">K109</text>
<text x="634.7" y="335.8">K110</text>
<text x="231.8" y="345.4">D100</text>
<text x="272.3" y="345.4">D101</text>
<text x="312.9" y="345.4">D102</text>
<text x="353.5" y="345.4">D103</text>
<text x="394.1" y="345.4">D104</text>
<text x="485.8" y="345.4">D106</text>
<text x="526.3" y="345.4">D107</text>
<text x="566.9" y="345.4">D108</text>
<text x="607.5" y="345.4">D109</text>
<text x="648.1" y="345.4">D110</text>
<text x="218.5" y="353.5">K200</text>
<text x="259" y="353.5">K201</text>
<text x="299.6" y="353.5">K202</text>
<text x="340.2" y="353.5">K203</text>
<text x="380.7" y="353.5">K204</text>
<text x="472.5" y="353.5">K206</text>
<text x="553.6" y="353.5">K208</text>
<text x="594.2" y="353.5">K209</text>
<text x="634.7" y="353.5">K210</text>
<text x="513" y="354.2">K207</text>
<text x="231.8" y="363">D200</text>
<text x="272.3" y="363">D201</text>
<text x="312.9" y="363">D202</text>
<text x="353.5" y="363">D203</text>
<text x="394.1" y="363">D204</text>
<text x="485.8" y="363">D206</text>
<text x="526.3" y="363">D207</text>
<text x="566.9" y="363">D208</text>
<text x="607.5" y="363">D209</text>
<text x="648.1" y="363">D210</text>
<text x="259" y="371.1">K301</text>
<text x="299.6" y="371.1">K302</text>
<text x="340.2" y="371.1">K303</text>
<text x="380.7" y="371.1">K304</text>
<text x="426.6" y="371.1">K305</text>
<text x="472.5" y="371.1">K306</text>
<text x="513" y="371.1">K307</text>
<text x="553.6" y="371.1">K308</text>
<text x="594.2" y="371.1">K309</text>
<text x="272.3" y="380.7">D301</text>
<text x="312.9" y="380.7">D302</text>
<text x="353.5" y="380.7">D303</text>
<text x="394.1" y="380.7">D304</text>
<text x="439.9" y="380.7">D305</text>
<text x="485.8" y="380.7">D306</text>
<text x="526.3" y="380.7">D307</text>
<text x="566.9" y="380.7">D308</text>
<text x="607.5" y="380.7">D309</text>
<text x="347.5" y="431.8">C17</text>
<text x="361.6" y="431.8">C18</text>
<text x="244.8" y="433.4">U10</text>
<text x="347.5" y="434.9">4.7uF</text>
<text x="361.6" y="434.9">100nF</text>
<text x="427.2" y="435.3">R11</text>
<text x="396.5" y="440.4">U11</text>
<text x="427.2" y="438.5">39</text>
<text x="385.2" y="444.1">PMW3360DM-T2QU</text>
<text x="203.4" y="454.7">C19</text>
<text x="268.6" y="454.7">R13</text>
<text x="286.3" y="452.9">R14</text>
<text x="305.2" y="454.7">C20</text>
<text x="202.2" y="458.2">4.7uF</text>
<text x="267.8" y="458.2">10k</text>
<text x="285.4" y="456.5">15k</text>
<text x="305.2" y="457.9">4.7uF</text>
<text x="437.8" y="459.6">10k</text>
<text x="437.8" y="456.4">R12</text>
<text x="360.2" y="466.7">10k</text>
<text x="360.2" y="463.5">R10</text>
</g>
<g font-size="3.2" fill="#00f">
<text x="516" y="65.2">B1</text>
<text x="530.6" y="60.2" transform="rotate(-90 530.6 60.2)">0</text>
<text x="534.1" y="60.2" transform="rotate(-90 534.1 60.2)">1</text>
<text x="545.2" y="65.2">A12</text>
<text x="521.7" y="66.9">GND</text>
<text x="532" y="67.2" transform="rotate(-90 532 67.2)">SH</text>
<text x="535.5" y="67.2" transform="rotate(-90 535.5 67.2)">SH</text>
<text x="536.5" y="66.9">GND</text>
<text x="516" y="75.7">B4</text>
<text x="521.7" y="77.5">VBUS</text>
<text x="534.9" y="77.5">VBUS</text>
<text x="545.2" y="75.7">A9</text>
<text x="516" y="79.3">B5</text>
<text x="516" y="82.8">B6</text>
<text x="521.7" y="81">CC2</text>
<text x="535.1" y="81">SBU1</text>
<text x="545.2" y="82.8">A7</text>
<text x="545.2" y="79.3">A8</text>
<text x="516" y="86.3">B7</text>
<text x="516" y="89.9">B8</text>
<text x="521.7" y="84.6">DP2</text>
<text x="521.7" y="88.1">DN2</text>
<text x="536.9" y="84.6">DN1</text>
<text x="537.4" y="88.1">DP1</text>
<text x="545.2" y="89.9">A5</text>
<text x="545.2" y="86.3">A6</text>
<text x="516" y="93.4">B9</text>
<text x="521.7" y="91.6">SBU2</text>
<text x="521.7" y="95.1">VBUS</text>
<text x="534.9" y="95.1">VBUS</text>
<text x="537.3" y="91.6">CC1</text>
<text x="545.2" y="93.4">A4</text>
<text x="514" y="104">B12</text>
<text x="521.7" y="105.7">GND</text>
<text x="532" y="107.1" transform="rotate(-90 532 107.1)">SH</text>
<text x="535.5" y="107.1" transform="rotate(-90 535.5 107.1)">SH</text>
<text x="536.5" y="105.7">GND</text>
<text x="545.2" y="104">A1</text>
<text x="530.6" y="111.6" transform="rotate(-90 530.6 111.6)">3</text>
<text x="534.1" y="111.6" transform="rotate(-90 534.1 111.6)">2</text>
<text x="385.9" y="146.6" transform="rotate(-90 385.9 146.6)">19</text>
<text x="393" y="146.6" transform="rotate(-90 393 146.6)">18</text>
<text x="400" y="146.6" transform="rotate(-90 400 146.6)">17</text>
<text x="407.1" y="146.6" transform="rotate(-90 407.1 146.6)">16</text>
<text x="414.2" y="146.6" transform="rotate(-90 414.2 146.6)">15</text>
<text x="421.2" y="146.6" transform="rotate(-90 421.2 146.6)">14</text>
<text x="373.4" y="151.6">20</text>
<text x="379.9" y="153">0</text>
<text x="394.4" y="154" transform="rotate(-90 394.4 154)">U+</text>
<text x="401.5" y="152.9" transform="rotate(-90 401.5 152.9)">U-</text>
<text x="408.5" y="153.3" transform="rotate(-90 408.5 153.3)">5V</text>
<text x="415.6" y="155.3" transform="rotate(-90 415.6 155.3)">3V3</text>
<text x="422.6" y="153.2" transform="rotate(-90 422.6 153.2)">29</text>
<text x="423.9" y="153">28</text>
<text x="430.4" y="151.6">13</text>
<text x="373.4" y="158.6">21</text>
<text x="379.9" y="160.1">1</text>
<text x="387.3" y="156.4" transform="rotate(-90 387.3 156.4)">GND</text>
<text x="423.9" y="160.1">27</text>
<text x="430.4" y="158.6">12</text>
<text x="373.4" y="165.7">22</text>
<text x="379.9" y="167.1">2</text>
<text x="423.9" y="167.1">26</text>
<text x="430.4" y="165.7">11</text>
<text x="373.4" y="172.8">23</text>
<text x="430.4" y="172.8">10</text>
<text x="373.4" y="179.8">24</text>
<text x="379.9" y="174.2">3</text>
<text x="423.9" y="174.2">15</text>
<text x="430.4" y="179.8">9</text>
<text x="379.9" y="181.2">4</text>
<text x="423.9" y="181.2">14</text>
<text x="373.4" y="186.9">25</text>
<text x="379.9" y="188.3">5</text>
<text x="423.9" y="188.3">13</text>
<text x="430.4" y="186.9">8</text>
<text x="383.8" y="193.6" transform="rotate(-90 383.8 193.6)">6</text>
<text x="390.9" y="193.6" transform="rotate(-90 390.9 193.6)">7</text>
<text x="397.9" y="193.6" transform="rotate(-90 397.9 193.6)">8</text>
<text x="405" y="193.6" transform="rotate(-90 405 193.6)">9</text>
<text x="412" y="193.6" transform="rotate(-90 412 193.6)">10</text>
<text x="419.1" y="193.6" transform="rotate(-90 419.1 193.6)">11</text>
<text x="426.2" y="193.6" transform="rotate(-90 426.2 193.6)">12</text>
<text x="382.4" y="198.1" transform="rotate(-90 382.4 198.1)">1</text>
<text x="389.5" y="198.1" transform="rotate(-90 389.5 198.1)">2</text>
<text x="396.5" y="198.1" transform="rotate(-90 396.5 198.1)">3</text>
<text x="403.6" y="198.1" transform="rotate(-90 403.6 198.1)">4</text>
<text x="410.6" y="198.1" transform="rotate(-90 410.6 198.1)">5</text>
<text x="417.7" y="198.1" transform="rotate(-90 417.7 198.1)">6</text>
<text x="424.7" y="198.1" transform="rotate(-90 424.7 198.1)">7</text>
<text x="213.9" y="322.7">2</text>
<text x="224.7" y="322.7">1</text>
<text x="254.5" y="322.7">2</text>
<text x="265.3" y="322.7">1</text>
<text x="295" y="322.7">2</text>
<text x="305.9" y="322.7">1</text>
<text x="335.6" y="322.7">2</text>
<text x="346.4" y="322.7">1</text>
<text x="376.2" y="322.7">2</text>
<text x="387" y="322.7">1</text>
<text x="467.9" y="322.7">2</text>
<text x="478.7" y="322.7">1</text>
<text x="508.5" y="322.7">2</text>
<text x="519.3" y="322.7">1</text>
<text x="549" y="322.7">2</text>
<text x="559.9" y="322.7">1</text>
<text x="589.6" y="322.7">2</text>
<text x="600.4" y="322.7">1</text>
<text x="630.2" y="322.7">2</text>
<text x="641" y="322.7">1</text>
<text x="213.9" y="340.3">2</text>
<text x="224.7" y="340.3">1</text>
<text x="254.5" y="340.3">2</text>
<text x="265.3" y="340.3">1</text>
<text x="295" y="340.3">2</text>
<text x="305.9" y="340.3">1</text>
<text x="335.6" y="340.3">2</text>
<text x="346.4" y="340.3">1</text>
<text x="376.2" y="340.3">2</text>
<text x="387" y="340.3">1</text>
<text x="467.9" y="340.3">2</text>
<text x="478.7" y="340.3">1</text>
<text x="508.5" y="340.3">2</text>
<text x="519.3" y="340.3">1</text>
<text x="549" y="340.3">2</text>
<text x="559.9" y="340.3">1</text>
<text x="589.6" y="340.3">2</text>
<text x="600.4" y="340.3">1</text>
<text x="630.2" y="340.3">2</text>
<text x="641" y="340.3">1</text>
<text x="213.9" y="358">2</text>
<text x="224.7" y="358">1</text>
<text x="254.5" y="358">2</text>
<text x="265.3" y="358">1</text>
<text x="295" y="358">2</text>
<text x="305.9" y="358">1</text>
<text x="335.6" y="358">2</text>
<text x="346.4" y="358">1</text>
<text x="376.2" y="358">2</text>
<text x="387" y="358">1</text>
<text x="467.9" y="358">2</text>
<text x="478.7" y="358">1</text>
<text x="508.5" y="358">2</text>
<text x="519.3" y="358">1</text>
<text x="549" y="358">2</text>
<text x="559.9" y="358">1</text>
<text x="589.6" y="358">2</text>
<text x="600.4" y="358">1</text>
<text x="630.2" y="358">2</text>
<text x="641" y="358">1</text>
<text x="254.5" y="375.6">2</text>
<text x="265.3" y="375.6">1</text>
<text x="295" y="375.6">2</text>
<text x="305.9" y="375.6">1</text>
<text x="335.6" y="375.6">2</text>
<text x="346.4" y="375.6">1</text>
<text x="376.2" y="375.6">2</text>
<text x="387" y="375.6">1</text>
<text x="422" y="375.6">2</text>
<text x="432.9" y="375.6">1</text>
<text x="467.9" y="375.6">2</text>
<text x="478.7" y="375.6">1</text>
<text x="508.5" y="375.6">2</text>
<text x="519.3" y="375.6">1</text>
<text x="549" y="375.6">2</text>
<text x="559.9" y="375.6">1</text>
<text x="589.6" y="375.6">2</text>
<text x="600.4" y="375.6">1</text>
<text x="223.6" y="440.9">1</text>
<text x="227.1" y="442.6">VIN</text>
<text x="257.9" y="442.6">VOUT</text>
<text x="268.3" y="440.9">5</text>
<text x="223.6" y="447.9">3</text>
<text x="227.1" y="449.7">Shutdown#</text>
<text x="254.7" y="449.7">NC/ADJ</text>
<text x="268.3" y="447.9">4</text>
</g>
<g font-size="3.2">
<text x="511.2" y="157.2" transform="rotate(-90 511.2 157.2)">4</text>
<text x="539.4" y="157.2" transform="rotate(-90 539.4 157.2)">3</text>
<text x="511.2" y="194.5" transform="rotate(-90 511.2 194.5)">1</text>
<text x="539.4" y="194.5" transform="rotate(-90 539.4 194.5)">2</text>
<text x="223.6" y="444.4">2</text>
<text x="227.1" y="446.2">GND</text>
</g>
<g font-size="3.2" fill="#d54e53">
<text x="382.5" y="447.9">1</text>
<text x="385.2" y="449.3">NC</text>
<text x="407.5" y="449.3">NC</text>
<text x="412.7" y="447.9">16</text>
<text x="382.5" y="451.4">2</text>
<text x="382.5" y="455">3</text>
<text x="385.2" y="452.9">NC</text>
<text x="401.9" y="452.9">LED_P</text>
<text x="412.7" y="455">14</text>
<text x="412.7" y="451.4">15</text>
<text x="382.5" y="458.5">4</text>
<text x="385.2" y="456.4">VDDPIX</text>
<text x="385.2" y="459.9">VDD</text>
<text x="405.3" y="459.9">NCS</text>
<text x="407.5" y="456.4">NC</text>
<text x="412.7" y="458.5">13</text>
<text x="382.5" y="462">5</text>
<text x="382.5" y="465.6">6</text>
<text x="385.2" y="463.4">VDDIO</text>
<text x="385.2" y="467">NC</text>
<text x="403.4" y="467">MOSI</text>
<text x="403.4" y="463.4">MISO</text>
<text x="412.7" y="465.6">11</text>
<text x="412.7" y="462">12</text>
<text x="382.5" y="469.1">7</text>
<text x="382.5" y="472.6">8</text>
<text x="385.2" y="470.5">NRESET</text>
<text x="403.7" y="470.5">SCLK</text>
<text x="412.7" y="472.6">9</text>
<text x="412.7" y="469.1">10</text>
<text x="385.2" y="474">GND</text>
<text x="398.7" y="474">MOTION</text>
</g>
</svg>
